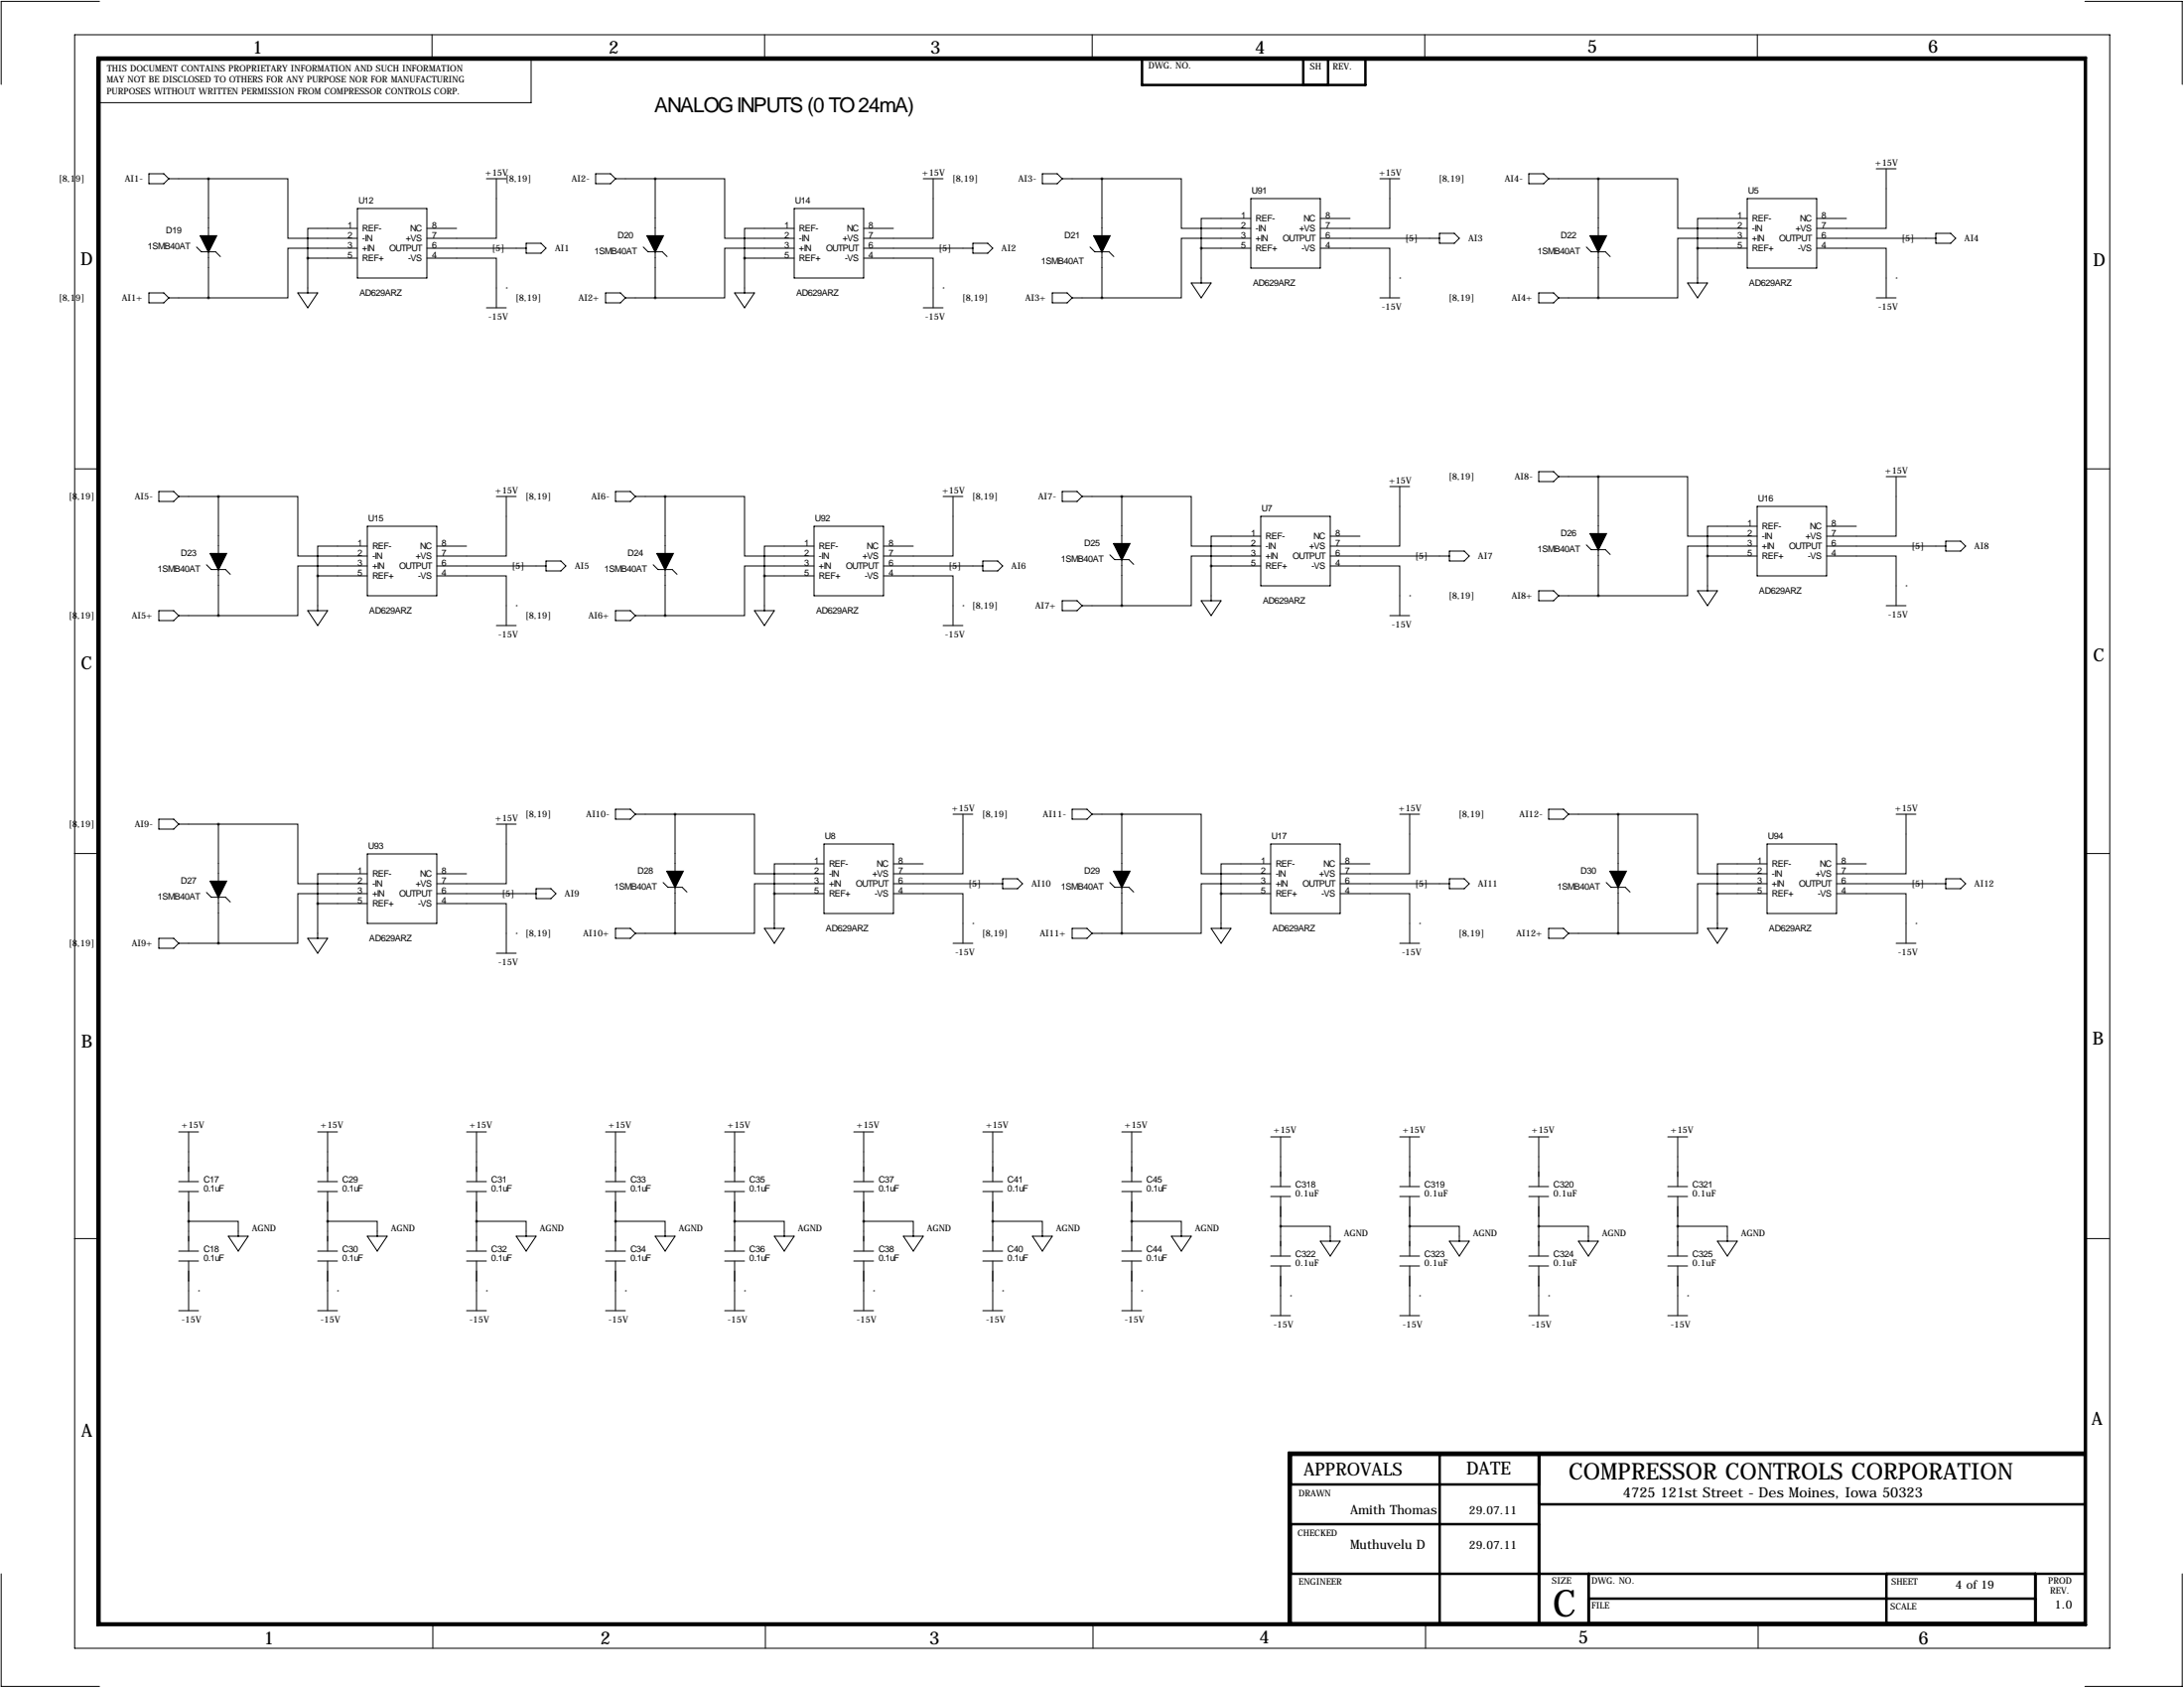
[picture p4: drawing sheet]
<svg xmlns="http://www.w3.org/2000/svg" width="559mm" height="432mm" viewBox="0 0 559 432" stroke-linecap="round" stroke-linejoin="round" font-family="sans-serif">
<g fill="none" stroke="#000" stroke-width=".25">
<path d="M19.1 8.9h520.7v412.7h-520.7zM25.5 .4h-25.2v21.2M110.5 8.9v6.3M143.1 15.2h-7.2v11.1h-110.9M195.6 8.9v6.3M279.5 8.9v6.3M364.5 8.9v6.3M449.6 8.9v6.3M533.5 .4h24.8v21.2M38.1 44.4h3.8l1.3 1.3-1.3 1.3h-3.8zM43.2 45.7h10.1M53.3 45.7h20.4v15.3h17.7"/>
<path d="M53.3 45.7v14.7M91.4 58.4h-12.7v7.6M91.4 53.3h17.8v17.8h-17.8zM109.2 58.4h7.6M124.5 45.7h5M127 45.7v15.3h-17.8M152.4 44.4h3.8l1.3 1.3-1.3 1.3h-3.8zM157.5 45.7h10.1M167.6 45.7h17.8v15.3h17.8M167.6 45.7v14.7M203.2 58.4h-12.7v7.6M203.2 53.3h17.8v17.8h-17.8z"/>
<path d="M221 58.4h7.6M236.2 45.7h5.1M238.8 45.7v15.3h-17.8M266.7 44.4h3.8l1.3 1.3-1.3 1.3h-3.8zM271.8 45.7h10.1M281.9 45.7h20.4v12.7h17.7M281.9 45.7v14.7M320 55.9h-12.7v7.6M320 50.8h17.8v17.8h-17.8zM337.8 55.9h7.6M353.1 45.7h5M355.6 45.7v12.7h-17.8"/>
<path d="M368.3 59.7h3.8l1.3 1.3-1.3 1.2h-3.8zM391.2 44.4h3.8l1.2 1.3-1.2 1.3h-3.8zM396.2 45.7h12.7M408.9 45.7h20.4v12.7h17.7M408.9 45.7v14.7M447 55.9h-12.7v7.6M447 50.8h17.8v17.8h-17.8zM464.8 55.9h7.6M480.1 43.2h5M482.6 43.2v15.2h-17.8M495.3 59.7h3.8l1.3 1.3-1.3 1.2h-3.8zM38.1 74.9h3.8l1.3 1.3-1.3 1.3h-3.8z"/>
<path d="M43.2 76.2h10.1M50.3 63.2l1.2 1.2h3.7l1.2 1.2M53.3 64.4v11.8M76.2 74.9h5.1l-2.6 3.8zM78.7 66h12.7M78.7 66v8.9M91.4 63.5h-17.7v12.7h-20.4M109.2 66h17.8v12.7M109.2 63.5h25.4M124.5 78.7h5M129.5 73.7h.1M134.6 62.2h3.8l1.3 1.3-1.3 1.3h-3.8z"/>
<path d="M154.9 74.9h3.8l1.3 1.3-1.3 1.3h-3.8zM160 76.2h7.6M164.6 63.2l1.2 1.2h3.7l1.2 1.2M167.6 64.4v11.8M188 74.9h5l-2.5 3.8zM190.5 66h12.7M190.5 66v8.9M203.2 63.5h-17.8v12.7h-17.8M221 66h17.8v12.7M221 63.5h27.9M236.2 78.7h5.1M241.3 73.7h.1"/>
<path d="M248.9 62.2h3.8l1.3 1.3-1.3 1.3h-3.8zM269.2 74.9h3.8l1.3 1.3-1.3 1.3h-3.8zM274.3 76.2h7.6M278.9 63.2l1.2 1.2h3.7l1.2 1.2M281.9 64.4v11.8M304.8 72.4h5.1l-2.6 3.8zM307.3 63.5h12.7M307.3 63.5v8.9M320 61h-17.7v15.2h-20.4M337.8 63.5h17.8v12.7M337.8 61h30.5M353.1 76.2h5"/>
<path d="M358.1 71.1h.1M393.7 74.9h3.8l1.3 1.3-1.3 1.3h-3.8zM398.8 76.2h10.1M405.9 63.2l1.2 1.2h3.7l1.2 1.2M408.9 64.4v11.8M431.8 72.4h5.1l-2.6 3.8zM434.3 63.5h12.7M434.3 63.5v8.9M447 61h-17.7v15.2h-20.4M464.8 63.5h17.8v12.7M464.8 61h30.5M480.1 76.2h5"/>
<path d="M485.1 71.1h.1M19.2 119.9h6.4M533.4 119.9h6.4M40.6 125.7h3.8l1.3 1.3-1.3 1.3h-3.8zM45.7 127h10.2M55.9 127h20.3v15.2h17.8M55.9 127v14.6M94 139.7h-12.7v7.6M94 134.6h17.8v17.8h-17.8zM111.8 139.7h7.6M127 127h5.1M129.5 127v15.2h-17.7"/>
<path d="M157.5 125.7h3.8l1.3 1.3-1.3 1.3h-3.8zM162.6 127h7.6M170.2 127h20.3v15.2h17.8M170.2 127v14.6M208.3 139.7h-12.7v7.6M208.3 134.6h17.8v17.8h-17.8zM226.1 139.7h7.6M241.3 127h5.1M243.8 127v15.2h-17.7M271.8 125.7h3.8l1.3 1.3-1.3 1.3h-3.8zM276.9 127h10.1M287 127h17.8v12.7h17.8"/>
<path d="M287 127v12.1M322.6 137.2h-12.7v7.6M322.6 132.1h17.8v17.8h-17.8zM340.4 137.2h7.6M355.6 124.5h5.1M358.1 124.5v15.2h-17.7M393.7 120.6h3.8l1.3 1.3-1.3 1.3h-3.8zM398.8 121.9h10.1M405.9 139.4l1.2 1.2h3.7l1.2 1.2M408.9 121.9h22.9v15.3h17.8M408.9 121.9v14.7M449.6 134.6h-12.7v7.6"/>
<path d="M449.6 139.7h-17.8v12.7h-22.9M449.6 129.5h17.8v17.8h-17.8zM467.4 139.7h30.4M467.4 134.6h7.6M482.6 121.9h5.1M485.1 121.9v15.3h-17.7M497.8 138.4h3.8l1.3 1.3-1.3 1.3h-3.8zM40.6 156.2h3.8l1.3 1.3-1.3 1.3h-3.8zM45.7 157.5h10.2M52.8 144.5l1.3 1.2h3.6l1.2 1.2M55.9 145.7v11.8M78.7 156.2h5.1l-2.5 3.8z"/>
<path d="M81.3 147.3h12.7M81.3 147.3v8.9M94 144.8h-17.8v12.7h-20.3M111.8 147.3h17.7v12.7M111.8 144.8h27.9M132.1 154.9h.1M139.7 143.5h3.8l1.3 1.3-1.3 1.2h-3.8zM157.5 156.2h3.8l1.3 1.3-1.3 1.3h-3.8zM162.6 157.5h7.6M167.1 144.5l1.3 1.2h3.6l1.2 1.2M170.2 145.7v11.8M193 156.2h5.1l-2.5 3.8z"/>
<path d="M195.6 147.3h12.7M195.6 147.3v8.9M208.3 144.8h-17.8v12.7h-20.3M226.1 147.3h17.7v12.7M226.1 144.8h25.4M246.4 154.9h.1M251.5 143.5h3.8l1.2 1.3-1.2 1.2h-3.8zM271.8 153.7h3.8l1.3 1.2-1.3 1.3h-3.8zM276.9 154.9h10.1M284 141.9l1.2 1.3h3.6l1.3 1.2M287 143.2v11.7M307.3 153.7h5.1l-2.5 3.8z"/>
<path d="M309.9 144.8h12.7M309.9 144.8v8.9M322.6 142.2h-17.8v12.7h-17.8M340.4 144.8h17.7v12.7M340.4 142.2h30.4M355.6 157.5h5.1M360.7 152.4h.1M370.8 141h3.8l1.3 1.2-1.3 1.3h-3.8zM393.7 151.1h3.8l1.3 1.3-1.3 1.3h-3.8zM398.8 152.4h10.1M408.9 140.6v11.8M434.3 151.1h5.1l-2.5 3.8z"/>
<path d="M436.9 142.2h12.7M436.9 142.2v8.9M467.4 142.2h17.7v12.7M482.6 154.9h5.1M487.7 149.9h.1M127 160h5.1M241.3 160h5.1M19 218.3h6.5M40.6 209.5h3.8l1.3 1.3-1.3 1.3h-3.8zM45.7 210.8h10.2M55.9 210.8h20.3v15.3h17.8M55.9 210.8v14.7"/>
<path d="M94 218.4h17.8v17.8h-17.8zM127 210.8h5.1M129.5 210.8v15.3h-17.7M157.5 207h3.8l1.3 1.3-1.3 1.2h-3.8zM162.6 208.3h10.1M172.7 208.3h20.3v15.2h17.8M172.7 208.3v14.6M210.8 215.9h17.8v17.8h-17.8zM243.8 208.3h5.1M246.4 208.3v15.2h-17.8M274.3 207h3.8l1.3 1.3-1.3 1.2h-3.8zM279.4 208.3h7.6"/>
<path d="M287 208.3h20.3v15.2h17.8M287 208.3v14.6M325.1 215.9h17.8v17.8h-17.8zM358.1 208.3h5.1M360.7 208.3v15.2h-17.8M396.2 207h3.8l1.3 1.3-1.3 1.2h-3.8zM401.3 208.3h12.7M414 208.3h20.3v15.2h17.8M414 208.3v14.6M452.1 215.9h17.8v17.8h-17.8zM485.1 208.3h5.1M487.7 208.3v15.2h-17.8"/>
<path d="M533.3 218.3h6.4M52.8 228.3l1.3 1.2h3.6l1.2 1.2M55.9 229.5v11.8M81.3 231.1h12.7M81.3 231.1v8.9M94 223.5h-12.7v7.6M94 228.6h-17.8v12.7h-20.3M111.8 231.1h17.7v12.7M111.8 223.5h7.6M111.8 228.6h25.4M132.1 238.8h.1M137.2 227.3h3.8l1.2 1.3-1.2 1.3h-3.8z"/>
<path d="M157.5 237.5h3.8l1.3 1.3-1.3 1.2h-3.8zM162.6 238.8h10.1M169.7 225.8l1.2 1.2h3.6l1.3 1.2M172.7 227v11.8M195.6 237.5h5.1l-2.6 3.8zM198.1 228.6h12.7M198.1 228.6v8.9M210.8 221h-12.7v7.6M210.8 226.1h-17.8v12.7h-20.3M228.6 228.6h17.8v12.7M228.6 221h7.6M228.6 226.1h27.9"/>
<path d="M248.9 236.2h.1M256.5 224.8h3.8l1.3 1.3-1.3 1.2h-3.8zM274.3 237.5h3.8l1.3 1.3-1.3 1.2h-3.8zM279.4 238.8h7.6M284 225.8l1.2 1.2h3.6l1.3 1.2M287 227v11.8M309.9 237.5h5.1l-2.6 3.8zM312.4 228.6h12.7M312.4 228.6v8.9M325.1 221h-12.7v7.6M325.1 226.1h-17.8v12.7h-20.3M342.9 228.6h17.8v12.7"/>
<path d="M342.9 221h7.6M342.9 226.1h27.9M363.2 236.2h.1M370.8 224.8h3.8l1.3 1.3-1.3 1.2h-3.8zM396.2 237.5h3.8l1.3 1.3-1.3 1.2h-3.8zM401.3 238.8h12.7M411 225.8l1.2 1.2h3.6l1.3 1.2M414 227v11.8M436.9 237.5h5.1l-2.6 3.8zM439.4 228.6h12.7M439.4 228.6v8.9M452.1 221h-12.7v7.6"/>
<path d="M452.1 226.1h-17.8v12.7h-20.3M469.9 228.6h17.8v12.7M469.9 221h7.6M469.9 226.1h27.9M490.2 236.2h.1M497.8 224.8h3.8l1.3 1.3-1.3 1.2h-3.8zM40.6 240h3.8l1.3 1.3-1.3 1.3h-3.8zM45.7 241.3h10.2M78.7 240h5.1l-2.5 3.8zM127 243.8h5.1M243.8 241.3h5.1M358.1 241.3h5.1"/>
<path d="M485.1 241.3h5.1M45.7 289.6h5.1M48.3 289.6v12.7M81.3 289.6h5.1M83.8 289.6v12.7M119.4 289.6h5.1M121.9 289.6v12.7M154.9 289.6h5.1M157.5 289.6v12.7M185.4 289.6h5.1M188 289.6v12.7M218.4 289.6h5.1"/>
<path d="M221 289.6v12.7M251.5 289.6h5M254 289.6v12.7M287 289.6h5.1M289.6 289.6v12.7M325.1 290.8h5.1M327.7 290.8v12.7M358.1 290.8h5.1M360.7 290.8v12.7M391.2 290.8h5M393.7 290.8v12.7M426.7 290.8h5.1"/>
<path d="M429.3 290.8v12.7M19 316.8h6.5M45.7 302.3h5.1M45.7 304.8h5.1M48.3 312.4h12.7v3.8M48.3 304.8v15.2M58.4 316.2h5.1l-2.5 3.8zM81.3 302.3h5.1M81.3 304.8h5.1M83.8 312.4h12.7v3.8M83.8 304.8v15.2M94 316.2h5.1l-2.6 3.8z"/>
<path d="M119.4 302.3h5.1M119.4 304.8h5.1M121.9 312.4h12.7v3.8M121.9 304.8v15.2M132.1 316.2h5.1l-2.6 3.8zM154.9 302.3h5.1M154.9 304.8h5.1M157.5 312.4h12.7v3.8M157.5 304.8v15.2M167.6 316.2h5.1l-2.5 3.8zM185.4 302.3h5.1M185.4 304.8h5.1"/>
<path d="M188 312.4h12.7v3.8M188 304.8v15.2M198.1 316.2h5.1l-2.5 3.8zM218.4 302.3h5.1M218.4 304.8h5.1M221 312.4h12.7v3.8M221 304.8v15.2M231.1 316.2h5.1l-2.5 3.8zM251.5 302.3h5M251.5 304.8h5M254 312.4h12.7v3.8M254 304.8v15.2"/>
<path d="M264.2 316.2h5l-2.5 3.8zM287 302.3h5.1M287 304.8h5.1M289.6 312.4h12.7v3.8M289.6 304.8v15.2M299.7 316.2h5.1l-2.5 3.8zM325.1 303.5h5.1M325.1 306.1h5.1M327.7 313.7h12.7v3.8M327.7 306.1v15.2M337.8 317.5h5.1l-2.5 3.8zM358.1 303.5h5.1"/>
<path d="M358.1 306.1h5.1M360.7 313.7h12.7v3.8M360.7 306.1v15.2M370.8 317.5h5.1l-2.5 3.8zM391.2 303.5h5M391.2 306.1h5M393.7 313.7h12.7v3.8M393.7 306.1v15.2M403.9 317.5h5l-2.5 3.8zM426.7 303.5h5.1M426.7 306.1h5.1M429.3 313.7h12.7v3.8"/>
<path d="M429.3 306.1v15.2M439.4 317.5h5.1l-2.5 3.8zM533.3 316.8h6.4M45.7 320h5.1M45.7 322.6h5.1M45.7 335.3h5.1M48.3 322.6v12.7M50.8 330.2h.1M81.3 320h5.1M81.3 322.6h5.1M81.3 335.3h5.1M83.8 322.6v12.7"/>
<path d="M86.4 330.2h.1M119.4 320h5.1M119.4 322.6h5.1M119.4 335.3h5.1M121.9 322.6v12.7M124.5 330.2h.1M154.9 320h5.1M154.9 322.6h5.1M154.9 335.3h5.1M157.5 322.6v12.7M160 330.2h.1M185.4 320h5.1"/>
<path d="M185.4 322.6h5.1M185.4 335.3h5.1M188 322.6v12.7M190.5 330.2h.1M218.4 320h5.1M218.4 322.6h5.1M218.4 335.3h5.1M221 322.6v12.7M223.5 330.2h.1M251.5 320h5M251.5 322.6h5M251.5 335.3h5"/>
<path d="M254 322.6v12.7M256.5 330.2h.1M287 320h5.1M287 322.6h5.1M287 335.3h5.1M289.6 322.6v12.7M292.1 330.2h.1M325.1 321.3h5.1M325.1 323.8h5.1M325.1 336.5h5.1M327.7 323.8v12.7M330.2 331.5h.1"/>
<path d="M358.1 321.3h5.1M358.1 323.8h5.1M358.1 336.5h5.1M360.7 323.8v12.7M363.2 331.5h.1M391.2 321.3h5M391.2 323.8h5M391.2 336.5h5M393.7 323.8v12.7M396.2 331.5h.1M426.7 321.3h5.1M426.7 323.8h5.1"/>
<path d="M426.7 336.5h5.1M429.3 323.8v12.7M431.8 331.5h.1M.3 402.6v28.8h25.2M110.7 415.3v6.3M195.8 415.3v6.3M279.7 415.3v6.3M364.7 415.3v6.3M449.8 415.3v6.3M558.3 402.6v28.8h-24.8"/>
</g>
<g fill="none" stroke="#000" stroke-width=".63">
<path d="M24.9 14.7h508.8v401h-508.8zM25.5 15.2h508v400.1h-508zM292.2 15h57.2v6.7h-57.2zM333.5 21.7v-6.7h6.3v6.7M330.3 379.7h63.5M368.4 372.1v43.2M393.8 372.1v43.2M533.5 372.1h-203.2v43.2M533.5 371.6h-203.8v43.7M330.3 389.9h63.5M393.8 384.8h139.7M330.3 402.6h203.2"/>
<path d="M406.5 402.6v12.7M406.5 408.9h114.3M482.7 402.6v12.7M520.8 402.6v12.7"/>
</g>
<path d="M51.3 60.4h4.1l-2.1 4zM165.6 60.4h4.1l-2.1 4zM279.9 60.4h4.1l-2.1 4zM406.9 60.4h4.1l-2.1 4zM285 139.1h4.1l-2.1 4.1zM406.9 136.6h4.1l-2.1 4zM53.8 141.6h4.1l-2 4.1zM168.1 141.6h4.1l-2 4.1zM53.8 225.5h4.1l-2 4zM170.7 222.9h4.1l-2.1 4.1zM285 222.9h4.1l-2.1 4.1zM412 222.9h4.1l-2.1 4.1z" fill="#000" stroke="#000" stroke-width=".38"/>
<path d="M78.7 66a.05 .05 0 0 0 .1 0 .05 .05 0 0 0-.1 0zM434.3 63.5a.05 .05 0 0 0 .1 0 .05 .05 0 0 0-.1 0zM307.3 63.5a.05 .05 0 0 0 .1 0 .05 .05 0 0 0-.1 0zM48.2 312.4a.05 .05 0 0 0 .1 0 .05 .05 0 0 0-.1 0zM187.9 312.4a.05 .05 0 0 0 .1 0 .05 .05 0 0 0-.1 0zM289.5 312.4a.05 .05 0 0 0 .1 0 .05 .05 0 0 0-.1 0zM53.3 45.7a.05 .05 0 0 0 .1 0 .05 .05 0 0 0-.1 0zM53.3 76.2a.05 .05 0 0 0 .1 0 .05 .05 0 0 0-.1 0zM167.6 45.7a.05 .05 0 0 0 .1 0 .05 .05 0 0 0-.1 0zM167.6 76.2a.05 .05 0 0 0 .1 0 .05 .05 0 0 0-.1 0zM281.9 45.7a.05 .05 0 0 0 .1 0 .05 .05 0 0 0-.1 0zM281.9 76.2a.05 .05 0 0 0 .1 0 .05 .05 0 0 0-.1 0zM408.9 45.7a.05 .05 0 0 0 .1 0 .05 .05 0 0 0-.1 0zM408.9 76.2a.05 .05 0 0 0 .1 0 .05 .05 0 0 0-.1 0zM408.9 121.9a.05 .05 0 0 0 .1 0 .05 .05 0 0 0-.1 0zM408.9 152.4a.05 .05 0 0 0 .1 0 .05 .05 0 0 0-.1 0zM327.6 313.7a.05 .05 0 0 0 .1 0 .05 .05 0 0 0-.1 0zM429.2 313.7a.05 .05 0 0 0 .1 0 .05 .05 0 0 0-.1 0z" fill="#000" stroke="#000" stroke-width=".63"/>
<text font-size="9.6" x="397.3" y="413.5">C</text>
<text font-size="5.9" x="401.4" y="378.6">COMPRESSOR CONTROLS CORPORATION</text>
<text font-size="5.3" x="167.4" y="28.7">ANALOG INPUTS (0 TO 24mA)</text>
<g font-size="4.6">
<text x="64.6" y="13.7">1</text>
<text x="155.8" y="13.7">2</text>
<text x="238" y="13.7">3</text>
<text x="321.1" y="13.7">4</text>
<text x="406.1" y="13.5">5</text>
<text x="493.3" y="13.5">6</text>
<text x="20.6" y="67.9">D</text>
<text x="535.6" y="68.1">D</text>
<text x="20.7" y="171.1">C</text>
<text x="535.5" y="169.2">C</text>
<text x="20.8" y="268.1">B</text>
<text x="535.4" y="267.2">B</text>
<text x="535.2" y="364.5">A</text>
<text x="20.8" y="367.5">A</text>
<text x="333.6" y="377.4">APPROVALS</text>
<text x="375.2" y="377.2">DATE</text>
<text x="67.5" y="420.6">1</text>
<text x="153.6" y="420.6">2</text>
<text x="237.8" y="420.6">3</text>
<text x="322.2" y="420.5">4</text>
<text x="403.9" y="420.4">5</text>
<text x="490.9" y="420.6">6</text>
</g>
<text font-size="3.6" x="415.3" y="383">4725 121st Street - Des Moines, Iowa 50323</text>
<g font-size="3.3">
<text x="345.4" y="387.3">Amith Thomas</text>
<text x="345.4" y="396.2">Muthuvelu D</text>
</g>
<g font-size="3">
<text x="375.9" y="387.3">29.07.11</text>
<text x="375.9" y="396.2">29.07.11</text>
<text x="500.4" y="406.4">4 of 19</text>
<text x="525.8" y="411.5">1.0</text>
</g>
<g font-size="2.3">
<text x="293.8" y="17.6">DWG. NO.</text>
<text x="335.2" y="17.7">SH</text>
<text x="341" y="17.7">REV.</text>
<text x="27.3" y="21.1">MAY NOT BE DISCLOSED TO OTHERS FOR ANY PURPOSE NOR FOR MANUFACTURING</text>
<text x="27.4" y="18.3">THIS DOCUMENT CONTAINS PROPRIETARY INFORMATION AND SUCH INFORMATION</text>
<text x="27.3" y="24.2">PURPOSES WITHOUT WRITTEN PERMISSION FROM COMPRESSOR CONTROLS CORP.</text>
<text x="15" y="46.5">[8,19]</text>
<text x="32" y="46.5">AI1-</text>
<text x="124.2" y="45">+15V</text>
<text x="129.3" y="46.5">[8,19]</text>
<text x="146.3" y="46.5">AI2-</text>
<text x="236" y="45">+15V</text>
<text x="243.6" y="46.5">[8,19]</text>
<text x="260.6" y="46.5">AI3-</text>
<text x="352.8" y="45">+15V</text>
<text x="368.1" y="46.5">[8,19]</text>
<text x="385" y="46.5">AI4-</text>
<text x="479.8" y="42.4">+15V</text>
<text x="91.7" y="52.1">U12</text>
<text x="203.5" y="52.1">U14</text>
<text x="320.3" y="49.5">U91</text>
<text x="447.3" y="49.5">U5</text>
<text x="42.5" y="59.7">D19</text>
<text x="89" y="58.4">1</text>
<text x="92.7" y="59.2">REF-</text>
<text x="104.9" y="59.2">NC</text>
<text x="110.5" y="58.4">8</text>
<text x="200.7" y="58.4">1</text>
<text x="204.5" y="59.2">REF-</text>
<text x="216.7" y="59.2">NC</text>
<text x="222.2" y="58.4">8</text>
<text x="317.6" y="55.9">1</text>
<text x="317.6" y="58.4">2</text>
<text x="321.3" y="56.6">REF-</text>
<text x="321.3" y="59.2">-IN</text>
<text x="332.5" y="59.2">+VS</text>
<text x="333.5" y="56.6">NC</text>
<text x="339.1" y="58.4">7</text>
<text x="339.1" y="55.9">8</text>
<text x="444.6" y="55.9">1</text>
<text x="444.6" y="58.4">2</text>
<text x="448.3" y="56.6">REF-</text>
<text x="448.3" y="59.2">-IN</text>
<text x="459.5" y="59.2">+VS</text>
<text x="460.5" y="56.6">NC</text>
<text x="466.1" y="58.4">7</text>
<text x="466.1" y="55.9">8</text>
<text x="37.8" y="63.8">1SMB40AT</text>
<text x="89" y="61">2</text>
<text x="89" y="63.5">3</text>
<text x="92.7" y="61.7">-IN</text>
<text x="92.7" y="64.3">+IN</text>
<text x="99.6" y="64.3">OUTPUT</text>
<text x="103.9" y="61.7">+VS</text>
<text x="110.5" y="63.5">6</text>
<text x="110.5" y="61">7</text>
<text x="125.9" y="64.3">[5]</text>
<text x="142" y="64.3">AI1</text>
<text x="152.1" y="65">1SMB40AT</text>
<text x="158" y="61">D20</text>
<text x="200.7" y="61">2</text>
<text x="200.7" y="63.5">3</text>
<text x="204.5" y="61.7">-IN</text>
<text x="204.5" y="64.3">+IN</text>
<text x="211.4" y="64.3">OUTPUT</text>
<text x="215.6" y="61.7">+VS</text>
<text x="222.2" y="63.5">6</text>
<text x="222.2" y="61">7</text>
<text x="240.2" y="64.3">[5]</text>
<text x="256.3" y="64.3">AI2</text>
<text x="272.3" y="61">D21</text>
<text x="317.6" y="61">3</text>
<text x="317.6" y="63.5">5</text>
<text x="321.3" y="61.7">+IN</text>
<text x="321.3" y="64.3">REF+</text>
<text x="328.2" y="61.7">OUTPUT</text>
<text x="333" y="64.3">-VS</text>
<text x="339.1" y="63.5">4</text>
<text x="339.1" y="61">6</text>
<text x="359.6" y="61.8">[5]</text>
<text x="375.7" y="61.8">AI3</text>
<text x="393.4" y="65">1SMB40AT</text>
<text x="399.3" y="61">D22</text>
<text x="444.6" y="61">3</text>
<text x="444.6" y="63.5">5</text>
<text x="448.3" y="61.7">+IN</text>
<text x="448.3" y="64.3">REF+</text>
<text x="455.2" y="61.7">OUTPUT</text>
<text x="460" y="64.3">-VS</text>
<text x="466.1" y="63.5">4</text>
<text x="466.1" y="61">6</text>
<text x="486.6" y="61.8">[5]</text>
<text x="502.7" y="61.8">AI4</text>
<text x="89" y="66">5</text>
<text x="92.7" y="66.8">REF+</text>
<text x="104.4" y="66.8">-VS</text>
<text x="110.5" y="66">4</text>
<text x="200.7" y="66">5</text>
<text x="204.5" y="66.8">REF+</text>
<text x="216.2" y="66.8">-VS</text>
<text x="222.2" y="66">4</text>
<text x="266.4" y="67.6">1SMB40AT</text>
<text x="15" y="77">[8,19]</text>
<text x="31.2" y="77">AI1+</text>
<text x="91.9" y="75.7">AD629ARZ</text>
<text x="131.8" y="77">[8,19]</text>
<text x="148" y="77">AI2+</text>
<text x="203.7" y="75.7">AD629ARZ</text>
<text x="246.1" y="77">[8,19]</text>
<text x="262.3" y="77">AI3+</text>
<text x="320.5" y="73.2">AD629ARZ</text>
<text x="370.6" y="77">[8,19]</text>
<text x="386.8" y="77">AI4+</text>
<text x="447.5" y="73.2">AD629ARZ</text>
<text x="125" y="81.8">-15V</text>
<text x="236.7" y="81.8">-15V</text>
<text x="353.6" y="79.2">-15V</text>
<text x="480.6" y="79.2">-15V</text>
<text x="355.3" y="123.7">+15V</text>
<text x="370.6" y="122.7">[8,19]</text>
<text x="387.6" y="122.7">AI8-</text>
<text x="482.3" y="121.2">+15V</text>
<text x="17.5" y="127.8">[8,19]</text>
<text x="34.5" y="127.8">AI5-</text>
<text x="126.7" y="126.2">+15V</text>
<text x="134.4" y="127.8">[8,19]</text>
<text x="151.3" y="127.8">AI6-</text>
<text x="241" y="126.2">+15V</text>
<text x="248.7" y="127.8">[8,19]</text>
<text x="265.6" y="127.8">AI7-</text>
<text x="322.8" y="130.8">U7</text>
<text x="449.8" y="128.3">U16</text>
<text x="94.2" y="133.4">U15</text>
<text x="208.5" y="133.4">U92</text>
<text x="320.1" y="137.2">1</text>
<text x="323.8" y="137.9">REF-</text>
<text x="336.1" y="137.9">NC</text>
<text x="341.6" y="137.2">8</text>
<text x="399.3" y="137.2">D26</text>
<text x="447.1" y="134.6">1</text>
<text x="447.1" y="137.2">2</text>
<text x="450.8" y="135.4">REF-</text>
<text x="450.8" y="137.9">-IN</text>
<text x="462" y="137.9">+VS</text>
<text x="463.1" y="135.4">NC</text>
<text x="468.6" y="137.2">7</text>
<text x="468.6" y="134.6">8</text>
<text x="46.3" y="142.2">D23</text>
<text x="91.5" y="139.7">1</text>
<text x="91.5" y="142.2">2</text>
<text x="95.2" y="140.5">REF-</text>
<text x="95.2" y="143">-IN</text>
<text x="106.4" y="143">+VS</text>
<text x="107.5" y="140.5">NC</text>
<text x="113" y="142.2">7</text>
<text x="113" y="139.7">8</text>
<text x="160.6" y="142.2">D24</text>
<text x="205.8" y="139.7">1</text>
<text x="205.8" y="142.2">2</text>
<text x="209.5" y="140.5">REF-</text>
<text x="209.5" y="143">-IN</text>
<text x="220.7" y="143">+VS</text>
<text x="221.8" y="140.5">NC</text>
<text x="227.3" y="142.2">7</text>
<text x="227.3" y="139.7">8</text>
<text x="271.5" y="143.8">1SMB40AT</text>
<text x="277.4" y="139.7">D25</text>
<text x="320.1" y="139.7">2</text>
<text x="320.1" y="142.2">3</text>
<text x="323.8" y="140.5">-IN</text>
<text x="323.8" y="143">+IN</text>
<text x="330.8" y="143">OUTPUT</text>
<text x="335" y="140.5">+VS</text>
<text x="341.6" y="142.2">6</text>
<text x="341.6" y="139.7">7</text>
<text x="362.1" y="143">[5]</text>
<text x="378.2" y="143">AI7</text>
<text x="393.4" y="141.2">1SMB40AT</text>
<text x="447.1" y="139.7">3</text>
<text x="447.1" y="142.2">5</text>
<text x="450.8" y="140.5">+IN</text>
<text x="450.8" y="143">REF+</text>
<text x="457.8" y="140.5">OUTPUT</text>
<text x="462.5" y="143">-VS</text>
<text x="468.6" y="142.2">4</text>
<text x="468.6" y="139.7">6</text>
<text x="489.1" y="140.5">[5]</text>
<text x="505.2" y="140.5">AI8</text>
<text x="40.3" y="146.3">1SMB40AT</text>
<text x="91.5" y="144.8">3</text>
<text x="91.5" y="147.3">5</text>
<text x="95.2" y="145.5">+IN</text>
<text x="95.2" y="148.1">REF+</text>
<text x="102.2" y="145.5">OUTPUT</text>
<text x="106.9" y="148.1">-VS</text>
<text x="113" y="147.3">4</text>
<text x="113" y="144.8">6</text>
<text x="131" y="145.6">[5]</text>
<text x="147.1" y="145.6">AI5</text>
<text x="154.6" y="146.3">1SMB40AT</text>
<text x="205.8" y="144.8">3</text>
<text x="205.8" y="147.3">5</text>
<text x="209.5" y="145.5">+IN</text>
<text x="209.5" y="148.1">REF+</text>
<text x="216.5" y="145.5">OUTPUT</text>
<text x="221.2" y="148.1">-VS</text>
<text x="227.3" y="147.3">4</text>
<text x="227.3" y="144.8">6</text>
<text x="242.7" y="145.6">[5]</text>
<text x="258.8" y="145.6">AI6</text>
<text x="320.1" y="144.8">5</text>
<text x="323.8" y="145.5">REF+</text>
<text x="335.5" y="145.5">-VS</text>
<text x="341.6" y="144.8">4</text>
<text x="248.7" y="155.7">[8,19]</text>
<text x="264.9" y="155.7">AI7+</text>
<text x="323.1" y="154.4">AD629ARZ</text>
<text x="370.6" y="153.2">[8,19]</text>
<text x="386.8" y="153.2">AI8+</text>
<text x="450.1" y="151.9">AD629ARZ</text>
<text x="17.5" y="158.3">[8,19]</text>
<text x="33.7" y="158.3">AI5+</text>
<text x="94.5" y="157">AD629ARZ</text>
<text x="134.4" y="158.3">[8,19]</text>
<text x="150.6" y="158.3">AI6+</text>
<text x="208.8" y="157">AD629ARZ</text>
<text x="356.1" y="160.5">-15V</text>
<text x="483.1" y="158">-15V</text>
<text x="127.5" y="163.1">-15V</text>
<text x="241.8" y="163.1">-15V</text>
<text x="134.4" y="209.1">[8,19]</text>
<text x="150" y="209.1">AI10-</text>
<text x="243.6" y="207.5">+15V</text>
<text x="251.2" y="209.1">[8,19]</text>
<text x="266.9" y="209.1">AI11-</text>
<text x="357.9" y="207.5">+15V</text>
<text x="373.1" y="209.1">[8,19]</text>
<text x="388.8" y="209.1">AI12-</text>
<text x="484.9" y="207.5">+15V</text>
<text x="17.5" y="211.6">[8,19]</text>
<text x="34.5" y="211.6">AI9-</text>
<text x="126.7" y="210.1">+15V</text>
<text x="211.1" y="214.6">U8</text>
<text x="325.4" y="214.6">U17</text>
<text x="452.4" y="214.6">U94</text>
<text x="94.2" y="217.2">U93</text>
<text x="208.4" y="221">1</text>
<text x="212.1" y="221.7">REF-</text>
<text x="224.3" y="221.7">NC</text>
<text x="229.9" y="221">8</text>
<text x="322.7" y="221">1</text>
<text x="326.4" y="221.7">REF-</text>
<text x="338.6" y="221.7">NC</text>
<text x="344.2" y="221">8</text>
<text x="449.7" y="221">1</text>
<text x="453.4" y="221.7">REF-</text>
<text x="465.6" y="221.7">NC</text>
<text x="471.2" y="221">8</text>
<text x="46.3" y="226.1">D27</text>
<text x="91.5" y="223.5">1</text>
<text x="91.5" y="226.1">2</text>
<text x="95.2" y="224.3">REF-</text>
<text x="95.2" y="226.8">-IN</text>
<text x="106.4" y="226.8">+VS</text>
<text x="107.5" y="224.3">NC</text>
<text x="113" y="226.1">7</text>
<text x="113" y="223.5">8</text>
<text x="157.2" y="227.6">1SMB40AT</text>
<text x="163.1" y="223.5">D28</text>
<text x="208.4" y="223.5">2</text>
<text x="208.4" y="226.1">3</text>
<text x="212.1" y="224.3">-IN</text>
<text x="212.1" y="226.8">+IN</text>
<text x="219" y="226.8">OUTPUT</text>
<text x="223.2" y="224.3">+VS</text>
<text x="229.9" y="226.1">6</text>
<text x="229.9" y="223.5">7</text>
<text x="247.8" y="226.9">[5]</text>
<text x="263.9" y="226.9">AI10</text>
<text x="271.5" y="227.6">1SMB40AT</text>
<text x="277.4" y="223.5">D29</text>
<text x="322.7" y="223.5">2</text>
<text x="322.7" y="226.1">3</text>
<text x="326.4" y="224.3">-IN</text>
<text x="326.4" y="226.8">+IN</text>
<text x="333.3" y="226.8">OUTPUT</text>
<text x="337.5" y="224.3">+VS</text>
<text x="344.2" y="226.1">6</text>
<text x="344.2" y="223.5">7</text>
<text x="362.1" y="226.9">[5]</text>
<text x="378.2" y="226.9">AI11</text>
<text x="398.5" y="227.6">1SMB40AT</text>
<text x="404.4" y="223.5">D30</text>
<text x="449.7" y="223.5">2</text>
<text x="449.7" y="226.1">3</text>
<text x="453.4" y="224.3">-IN</text>
<text x="453.4" y="226.8">+IN</text>
<text x="460.3" y="226.8">OUTPUT</text>
<text x="464.5" y="224.3">+VS</text>
<text x="471.2" y="226.1">6</text>
<text x="471.2" y="223.5">7</text>
<text x="489.1" y="226.9">[5]</text>
<text x="505.2" y="226.9">AI12</text>
<text x="40.3" y="230.1">1SMB40AT</text>
<text x="91.5" y="228.6">3</text>
<text x="91.5" y="231.1">5</text>
<text x="95.2" y="229.4">+IN</text>
<text x="95.2" y="231.9">REF+</text>
<text x="102.2" y="229.4">OUTPUT</text>
<text x="106.9" y="231.9">-VS</text>
<text x="113" y="231.1">4</text>
<text x="113" y="228.6">6</text>
<text x="128.4" y="229.4">[5]</text>
<text x="144.5" y="229.4">AI9</text>
<text x="208.4" y="228.6">5</text>
<text x="212.1" y="229.4">REF+</text>
<text x="223.8" y="229.4">-VS</text>
<text x="229.9" y="228.6">4</text>
<text x="322.7" y="228.6">5</text>
<text x="326.4" y="229.4">REF+</text>
<text x="338.1" y="229.4">-VS</text>
<text x="344.2" y="228.6">4</text>
<text x="449.7" y="228.6">5</text>
<text x="453.4" y="229.4">REF+</text>
<text x="465.1" y="229.4">-VS</text>
<text x="471.2" y="228.6">4</text>
<text x="134.4" y="239.6">[8,19]</text>
<text x="149.2" y="239.6">AI10+</text>
<text x="211.3" y="238.3">AD629ARZ</text>
<text x="251.2" y="239.6">[8,19]</text>
<text x="266.1" y="239.6">AI11+</text>
<text x="325.6" y="238.3">AD629ARZ</text>
<text x="373.1" y="239.6">[8,19]</text>
<text x="388" y="239.6">AI12+</text>
<text x="452.6" y="238.3">AD629ARZ</text>
<text x="17.5" y="242.1">[8,19]</text>
<text x="33.7" y="242.1">AI9+</text>
<text x="94.5" y="240.8">AD629ARZ</text>
<text x="244.3" y="244.3">-15V</text>
<text x="358.6" y="244.3">-15V</text>
<text x="485.6" y="244.3">-15V</text>
<text x="127.5" y="246.9">-15V</text>
<text x="46.5" y="288.5">+15V</text>
<text x="82" y="288.5">+15V</text>
<text x="120.1" y="288.5">+15V</text>
<text x="155.7" y="288.5">+15V</text>
<text x="186.2" y="288.5">+15V</text>
<text x="219.2" y="288.5">+15V</text>
<text x="252.2" y="288.5">+15V</text>
<text x="287.8" y="288.5">+15V</text>
<text x="325.9" y="289.8">+15V</text>
<text x="358.9" y="289.8">+15V</text>
<text x="391.9" y="289.8">+15V</text>
<text x="427.5" y="289.8">+15V</text>
<text x="52.1" y="302.5">C17</text>
<text x="52.1" y="304.8">0.1uF</text>
<text x="87.6" y="302.5">C29</text>
<text x="87.6" y="304.8">0.1uF</text>
<text x="125.7" y="302.5">C31</text>
<text x="125.7" y="304.8">0.1uF</text>
<text x="161.3" y="302.5">C33</text>
<text x="161.3" y="304.8">0.1uF</text>
<text x="191.8" y="302.5">C35</text>
<text x="191.8" y="304.8">0.1uF</text>
<text x="224.8" y="302.5">C37</text>
<text x="224.8" y="304.8">0.1uF</text>
<text x="257.8" y="302.5">C41</text>
<text x="257.8" y="304.8">0.1uF</text>
<text x="293.4" y="302.5">C45</text>
<text x="293.4" y="304.8">0.1uF</text>
<text x="331.5" y="303.8">C318</text>
<text x="364.5" y="303.8">C319</text>
<text x="397.5" y="303.8">C320</text>
<text x="433.1" y="303.8">C321</text>
<text x="331.5" y="306.2">0.1uF</text>
<text x="364.5" y="306.2">0.1uF</text>
<text x="397.5" y="306.2">0.1uF</text>
<text x="433.1" y="306.2">0.1uF</text>
<text x="64.5" y="315">AGND</text>
<text x="100" y="315">AGND</text>
<text x="138.1" y="315">AGND</text>
<text x="173.7" y="315">AGND</text>
<text x="204.2" y="315">AGND</text>
<text x="237.2" y="315">AGND</text>
<text x="270.2" y="315">AGND</text>
<text x="305.8" y="315">AGND</text>
<text x="343.9" y="316.2">AGND</text>
<text x="376.9" y="316.2">AGND</text>
<text x="409.9" y="316.2">AGND</text>
<text x="445.5" y="316.2">AGND</text>
<text x="52.1" y="320.3">C18</text>
<text x="52.1" y="322.6">0.1uF</text>
<text x="87.6" y="320.3">C30</text>
<text x="87.6" y="322.6">0.1uF</text>
<text x="125.7" y="320.3">C32</text>
<text x="125.7" y="322.6">0.1uF</text>
<text x="161.3" y="320.3">C34</text>
<text x="161.3" y="322.6">0.1uF</text>
<text x="191.8" y="320.3">C36</text>
<text x="191.8" y="322.6">0.1uF</text>
<text x="224.8" y="320.3">C38</text>
<text x="224.8" y="322.6">0.1uF</text>
<text x="257.8" y="320.3">C40</text>
<text x="257.8" y="322.6">0.1uF</text>
<text x="293.4" y="320.3">C44</text>
<text x="293.4" y="322.6">0.1uF</text>
<text x="331.5" y="321.6">C322</text>
<text x="331.5" y="323.9">0.1uF</text>
<text x="364.5" y="321.6">C323</text>
<text x="364.5" y="323.9">0.1uF</text>
<text x="397.5" y="321.6">C324</text>
<text x="397.5" y="323.9">0.1uF</text>
<text x="433.1" y="321.6">C325</text>
<text x="433.1" y="323.9">0.1uF</text>
<text x="46.5" y="338.3">-15V</text>
<text x="82" y="338.3">-15V</text>
<text x="120.1" y="338.3">-15V</text>
<text x="155.7" y="338.3">-15V</text>
<text x="186.2" y="338.3">-15V</text>
<text x="219.2" y="338.3">-15V</text>
<text x="252.2" y="338.3">-15V</text>
<text x="287.8" y="338.3">-15V</text>
<text x="325.9" y="339.6">-15V</text>
<text x="358.9" y="339.6">-15V</text>
<text x="391.9" y="339.6">-15V</text>
<text x="427.5" y="339.6">-15V</text>
<text x="332.3" y="382.8">DRAWN</text>
<text x="332" y="392.9">CHECKED</text>
<text x="332.3" y="405.4">ENGINEER</text>
<text x="397.1" y="405.1">SIZE</text>
<text x="407.2" y="405.1">DWG. NO.</text>
<text x="483.9" y="405.4">SHEET</text>
<text x="524.1" y="405.1">PROD</text>
<text x="524.6" y="407.7">REV.</text>
<text x="407.2" y="411.5">FILE</text>
<text x="483.7" y="411.7">SCALE</text>
</g>
</svg>
